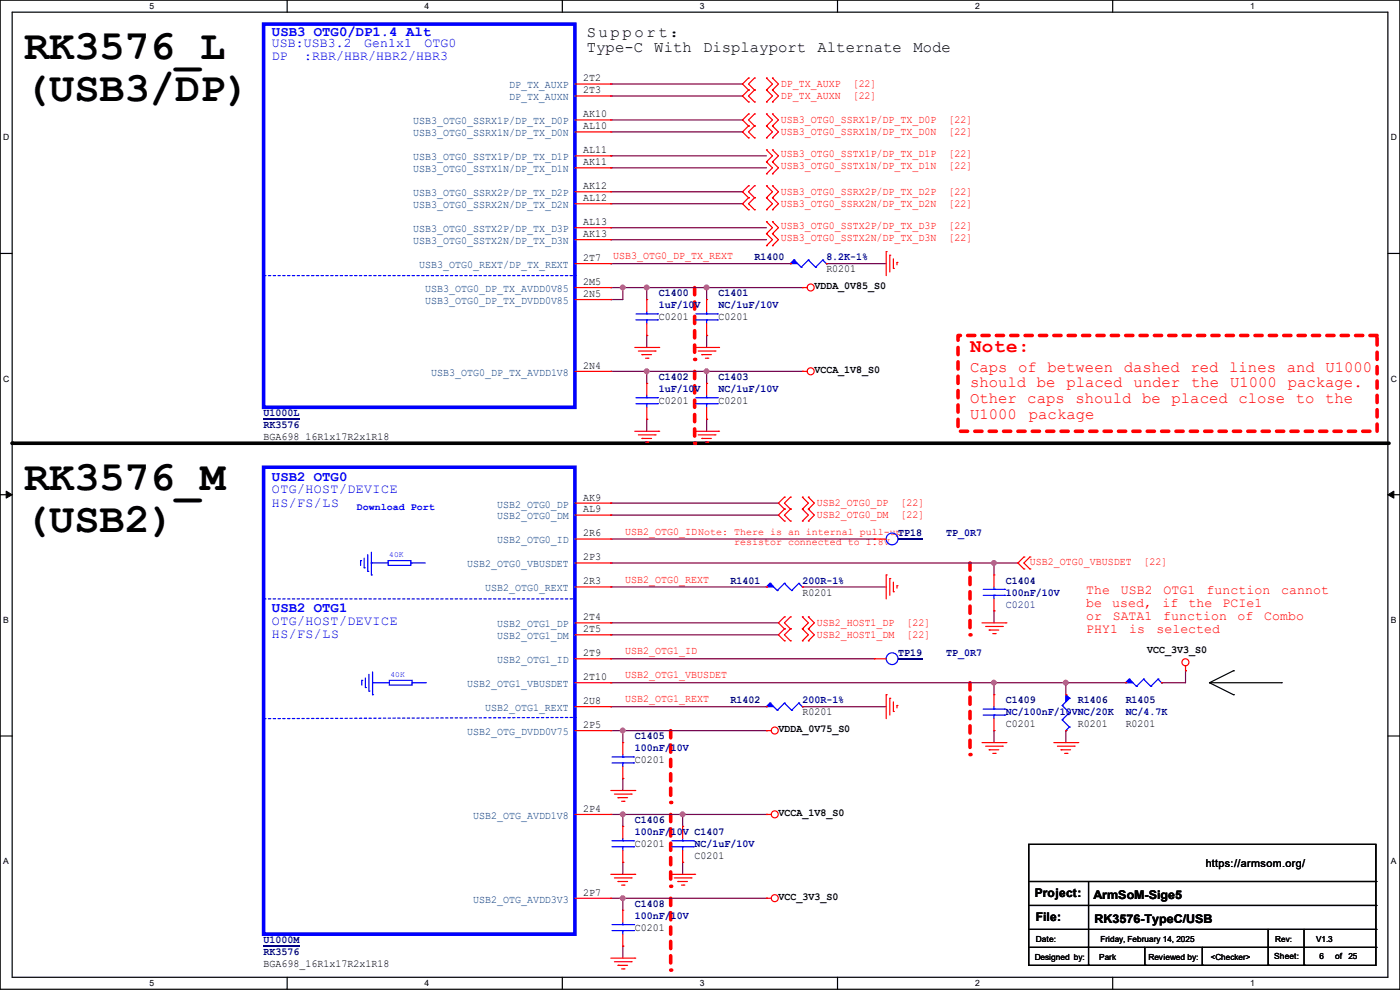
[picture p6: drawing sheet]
<svg xmlns="http://www.w3.org/2000/svg" width="297mm" height="210mm" viewBox="0 0 297 210" stroke-linecap="round" stroke-linejoin="round" font-family="sans-serif">
<g fill="none" stroke="#000" stroke-width=".25">
<path d="M0 0h297v209.8h-297zM2.6 2.6h291.8v204.7h-291.8zM60.9 0v2.6M119.3 0v2.6M177.7 0v2.6M236.1 0v2.6M0 53.8h2.6M294.4 53.8h2.6M0 104.9h2.6M294.4 104.9h2.6M0 156.1h2.6M294.4 156.1h2.6"/>
<path d="M60.9 207.3v2.5M119.3 207.3v2.5M177.7 207.3v2.5M236.1 207.3v2.5"/>
</g>
<path d="M1.3 104.2l1.3 .7-1.3 .8zM294.4 104.9l1.3-.7v1.5z" fill="#000"/>
<path d="M1.3 104.2l1.3 .7-1.3 .8zM294.4 104.9l1.3-.7v1.5z" fill="none" stroke="#000" stroke-width=".21"/>
<path d="M2.6 94h292.1" fill="none" stroke="#000" stroke-width=".76"/>
<circle cx="2.6" cy="94" r=".38" fill="#000"/>
<path d="M205.8 119.4v15.3" fill="none" stroke="#f00" stroke-width=".76" stroke-dasharray="1.5 1.5"/>
<circle cx="205.8" cy="134.7" r=".38" fill="#f00" stroke-dasharray="1.5 1.5"/>
<path d="M142.3 155v15.2" fill="none" stroke="#f00" stroke-width=".76" stroke-dasharray="1.5 1.5"/>
<circle cx="142.3" cy="170.2" r=".38" fill="#f00" stroke-dasharray="1.5 1.5"/>
<path d="M142.3 172.8v15.2" fill="none" stroke="#f00" stroke-width=".76" stroke-dasharray="1.5 1.5"/>
<circle cx="142.3" cy="188" r=".38" fill="#f00" stroke-dasharray="1.5 1.5"/>
<path d="M142.3 190.5v15.3" fill="none" stroke="#f00" stroke-width=".76" stroke-dasharray="1.5 1.5"/>
<circle cx="142.3" cy="205.8" r=".38" fill="#f00" stroke-dasharray="1.5 1.5"/>
<path d="M147.4 61v15.2" fill="none" stroke="#f00" stroke-width=".76" stroke-dasharray="1.5 1.5"/>
<circle cx="147.4" cy="76.2" r=".38" fill="#f00" stroke-dasharray="1.5 1.5"/>
<path d="M147.4 78.8v15.2" fill="none" stroke="#f00" stroke-width=".76" stroke-dasharray="1.5 1.5"/>
<circle cx="147.4" cy="94" r=".38" fill="#f00" stroke-dasharray="1.5 1.5"/>
<path d="M205.8 144.8v15.3" fill="none" stroke="#f00" stroke-width=".76" stroke-dasharray="1.5 1.5"/>
<circle cx="205.8" cy="160.1" r=".38" fill="#f00" stroke-dasharray="1.5 1.5"/>
<path d="M203.2 71.2h88.9v20.3h-88.9z" fill="none" stroke="#f00" stroke-width=".76" stroke-dasharray="1.5 1.5"/>
<path d="M256.6 144.8h15.2M256.6 144.8l5.1 2.6M261.7 142.3h.1M261.7 147.4h.1M261.7 142.3l-5.1 2.5M271.8 144.8h.1" fill="none" stroke="#000" stroke-width=".25"/>
<path d="M129.6 106.7h.1M129.6 109.3h.1M129.6 119.4h.1M129.6 106.7h35.5M129.6 109.3h35.5M129.6 114.3h55.9M129.6 119.4h81.3M185.5 114.3h.1" fill="none" stroke="#800040" stroke-width=".25"/>
<circle cx="210.8" cy="119.4" r=".49" fill="#f0f"/>
<circle cx="210.8" cy="119.4" r=".49" fill="none" stroke="#f0f" stroke-width=".25"/>
<path d="M129.6 124.5h.1M129.6 132.1h.1M129.6 134.7h.1M129.6 139.7h.1M129.6 124.5h33M129.6 132.1h35.5M129.6 134.7h35.5M129.6 139.7h55.9M129.6 144.8h.1M129.6 144.8h81.3" fill="none" stroke="#800040" stroke-width=".25"/>
<circle cx="210.8" cy="144.8" r=".49" fill="#f0f"/>
<circle cx="210.8" cy="144.8" r=".49" fill="none" stroke="#f0f" stroke-width=".25"/>
<path d="M129.6 149.9h.1M129.6 149.9h33M129.6 155h2.5M132.1 155h.1M129.6 172.8h2.5M132.1 172.8h.1" fill="none" stroke="#800040" stroke-width=".25"/>
<circle cx="132.1" cy="172.7" r=".49" fill="#f0f"/>
<circle cx="132.1" cy="172.7" r=".49" fill="none" stroke="#f0f" stroke-width=".25"/>
<g fill="none" stroke="#800040" stroke-width=".25">
<path d="M129.6 17.8h.1M129.6 17.8h27.9M129.6 20.4h.1M129.6 33.1h.1M129.6 35.6h.1M129.6 20.4h27.9M129.6 25.4h27.9M129.6 28h27.9M129.6 33.1h33M129.6 35.6h33M157.5 25.4h.1M157.5 28h.1"/>
<path d="M129.6 48.3h.1M129.6 50.8h.1M129.6 55.9h.1M129.6 40.7h27.9M129.6 43.2h27.9M129.6 48.3h33M129.6 50.8h33M129.6 55.9h38.1M157.5 40.7h.1M157.5 43.2h.1M175.3 55.9h.1M175.3 55.9h12.7"/>
<path d="M129.6 61h.1M129.6 78.8h.1M129.6 61h7.6M129.6 78.8h7.6M132.1 61h.1M137.2 61h.1M137.2 61v2.5M149.9 61h20.3M170.2 61h.1M129.6 190.5h2.5M132.1 190.5h.1"/>
</g>
<circle cx="149.9" cy="61" r=".49" fill="#f0f"/>
<circle cx="149.9" cy="61" r=".49" fill="none" stroke="#f0f" stroke-width=".25"/>
<path d="M137.2 71.2h.1M137.2 78.8h.1M137.2 71.2v2.5M137.2 78.8v2.5M137.2 78.8h12.7" fill="none" stroke="#800040" stroke-width=".25"/>
<circle cx="137.2" cy="78.8" r=".49" fill="#f0f"/>
<circle cx="137.2" cy="78.8" r=".49" fill="none" stroke="#f0f" stroke-width=".25"/>
<path d="M149.9 78.8h20.3M170.2 78.8h.1" fill="none" stroke="#800040" stroke-width=".25"/>
<circle cx="149.9" cy="78.8" r=".49" fill="#f0f"/>
<circle cx="149.9" cy="78.8" r=".49" fill="none" stroke="#f0f" stroke-width=".25"/>
<path d="M137.2 88.9h.1M137.2 88.9v2.6M170.2 124.5h.1M170.2 124.5h17.8M132.1 155h.1M132.1 155v2.5M132.1 155h30.5M162.6 155h.1M170.2 149.9h.1M170.2 149.9h17.8" fill="none" stroke="#800040" stroke-width=".25"/>
<circle cx="132.1" cy="155" r=".49" fill="#f0f"/>
<circle cx="132.1" cy="155" r=".49" fill="none" stroke="#f0f" stroke-width=".25"/>
<path d="M132.1 165.1h.1M132.1 172.8h.1M132.1 165.1v2.6M132.1 172.8v2.5M132.1 172.8h30.5M162.6 172.8h.1" fill="none" stroke="#800040" stroke-width=".25"/>
<circle cx="144.8" cy="172.7" r=".49" fill="#f0f"/>
<circle cx="144.8" cy="172.7" r=".49" fill="none" stroke="#f0f" stroke-width=".25"/>
<path d="M132.1 182.9h.1M132.1 182.9v2.6M132.1 190.5h30.5M162.6 190.5h.1" fill="none" stroke="#800040" stroke-width=".25"/>
<circle cx="132.1" cy="190.5" r=".49" fill="#f0f"/>
<circle cx="132.1" cy="190.5" r=".49" fill="none" stroke="#f0f" stroke-width=".25"/>
<path d="M137.2 61h.1M137.2 61h12.7M132.1 190.5h.1M132.1 190.5v2.6M132.1 200.7h.1M132.1 200.7v2.5" fill="none" stroke="#800040" stroke-width=".25"/>
<circle cx="137.2" cy="61" r=".49" fill="#f0f"/>
<circle cx="137.2" cy="61" r=".49" fill="none" stroke="#f0f" stroke-width=".25"/>
<path d="M129.6 63.5h.1M132.1 61h.1M132.1 61v2.5h-2.5" fill="none" stroke="#800040" stroke-width=".25"/>
<circle cx="132.1" cy="61" r=".49" fill="#f0f"/>
<circle cx="132.1" cy="61" r=".49" fill="none" stroke="#f0f" stroke-width=".25"/>
<g fill="none" stroke="#800040" stroke-width=".25">
<path d="M149.9 61h.1M149.9 71.2h.1M149.9 78.8h.1M149.9 61v2.5M149.9 71.2v2.5M149.9 78.8v2.5M149.9 88.9h.1M149.9 88.9v2.6M210.9 144.8h15.2M226.1 144.8h.1M144.8 172.8h.1M144.8 172.8v2.5"/>
<path d="M144.8 182.9h.1M144.8 182.9v2.6"/>
</g>
<circle cx="226.1" cy="144.8" r=".49" fill="#f0f"/>
<circle cx="226.1" cy="144.8" r=".49" fill="none" stroke="#f0f" stroke-width=".25"/>
<g fill="none" stroke="#800040" stroke-width=".25">
<path d="M210.9 119.4h.1M210.9 119.4v2.6M210.9 119.4h5M215.9 119.4h.1M210.9 129.6h.1M210.9 129.6v2.5M210.9 155h.1M210.9 144.8h.1M210.9 144.8v2.6M210.9 155v2.5M226.1 144.8h.1M226.1 155h.1"/>
<path d="M226.1 144.8v2.6M226.1 155v2.5M226.1 144.8h12.7M246.4 144.8h.1M251.5 142.3h.1M251.5 142.3v2.5h-5.1"/>
</g>
<g fill="none" stroke="#f00" stroke-width=".25">
<path d="M158.8 16.6h.1M158.8 19.1h.1M158.8 16.6l-1.3 1.2 1.3 1.3M158.8 19.1l-1.3 1.3 1.3 1.2M160.1 19.1h.1M160.1 16.6h.1M160.1 16.6l-1.3 1.2 1.3 1.3M160.1 19.1l-1.3 1.3 1.3 1.2M162.6 19.1h.1M162.6 16.6h.1M162.6 16.6l1.3 1.2-1.3 1.3M162.6 19.1l1.3 1.3-1.3 1.2"/>
<path d="M163.9 19.1h.1M163.9 16.6h.1M163.9 16.6l1.2 1.2-1.2 1.3M163.9 19.1l1.2 1.3-1.2 1.2M158.8 21.6h.1M158.8 24.2h.1M158.8 26.7h.1M158.8 29.3h.1M158.8 39.4h.1M158.8 39.4l-1.3 1.3 1.3 1.3M158.8 24.2l-1.3 1.2 1.3 1.3M158.8 26.7l-1.3 1.3 1.3 1.3"/>
<path d="M160.1 21.6h.1M160.1 26.7h.1M160.1 24.2h.1M160.1 29.3h.1M160.1 39.4h.1M160.1 39.4l-1.3 1.3 1.3 1.3M160.1 24.2l-1.3 1.2 1.3 1.3M160.1 26.7l-1.3 1.3 1.3 1.3M162.6 34.3h.1M162.6 31.8h.1M162.6 36.9h.1M162.6 21.6h.1"/>
<path d="M162.6 26.7h.1M162.6 24.2h.1M162.6 29.3h.1M162.6 39.4h.1M162.6 31.8l1.3 1.3-1.3 1.2M162.6 34.3l1.3 1.3-1.3 1.3M162.6 24.2l1.3 1.2-1.3 1.3M162.6 26.7l1.3 1.3-1.3 1.3M162.6 39.4l1.3 1.3-1.3 1.3M163.9 34.3h.1M163.9 31.8h.1M163.9 36.9h.1"/>
<path d="M163.9 21.6h.1M163.9 26.7h.1M163.9 24.2h.1M163.9 29.3h.1M163.9 39.4h.1M163.9 31.8l1.2 1.3-1.2 1.2M163.9 34.3l1.2 1.3-1.2 1.3M163.9 24.2l1.2 1.2-1.2 1.3M163.9 26.7l1.2 1.3-1.2 1.3M163.9 39.4l1.2 1.3-1.2 1.3M158.8 42h.1M158.8 44.5h.1"/>
<path d="M158.8 42l-1.3 1.2 1.3 1.3M160.1 42h.1M160.1 44.5h.1M160.1 42l-1.3 1.2 1.3 1.3M162.6 49.6h.1M162.6 47h.1M162.6 52.1h.1M162.6 42h.1M162.6 44.5h.1M162.6 47l1.3 1.3-1.3 1.3M162.6 49.6l1.3 1.2-1.3 1.3M162.6 42l1.3 1.2-1.3 1.3"/>
<path d="M163.9 49.6h.1M163.9 47h.1M163.9 52.1h.1M163.9 42h.1M163.9 44.5h.1M163.9 47l1.2 1.3-1.2 1.3M163.9 49.6l1.2 1.2-1.2 1.3M163.9 42l1.2 1.2-1.2 1.3M188 53.4h.1M188 53.4v5.1M188.8 54.1h.1M188.8 54.1v3.6"/>
<path d="M189.5 56.9h.1M189.5 54.9v2M190.3 55.7h.1M190.3 55.7v.5M134.7 73.7h5M135.4 74.5h3.6M136.2 75.2h.1M136.2 75.2h2M136.9 76h.6M137.5 76h.1M139 74.5h.1M139.7 73.7h.1"/>
<path d="M147.4 73.7h5M148.1 74.5h3.6M148.9 75.2h.1M148.9 75.2h2M149.6 76h.6M150.2 76h.1M151.7 74.5h.1M152.4 73.7h.1M170.2 78.8h.1M170.2 61h.1M170.2 78.8h1M170.2 61h1"/>
<path d="M134.7 91.5h5M135.4 92.2h3.6M136.2 93h.1M136.2 93h2M136.9 93.8h.6M137.5 93.8h.1M139 92.2h.1M139.7 91.5h.1M147.4 91.5h5M148.1 92.2h3.6M148.9 93h.1M148.9 93h2"/>
<path d="M149.6 93.8h.6M150.2 93.8h.1M151.7 92.2h.1M152.4 91.5h.1M122 106.7h7.6M122 109.3h7.6M122 114.3h7.6M122 119.4h7.6M129.6 106.7h.1M129.6 109.3h.1M129.6 114.3h.1M129.6 119.4h.1"/>
<path d="M166.4 105.5h.1M166.4 108h.1M166.4 110.5h.1M166.4 105.5l-1.3 1.2 1.3 1.3M166.4 108l-1.3 1.3 1.3 1.2M167.7 108h.1M167.7 105.5h.1M167.7 110.5h.1M167.7 105.5l-1.3 1.2 1.3 1.3M167.7 108l-1.3 1.3 1.3 1.2M170.2 108h.1M170.2 105.5h.1"/>
<path d="M170.2 110.5h.1M170.2 105.5l1.3 1.2-1.3 1.3M170.2 108l1.3 1.3-1.3 1.2M171.5 108h.1M171.5 105.5h.1M171.5 110.5h.1M171.5 105.5l1.3 1.2-1.3 1.3M171.5 108l1.3 1.3-1.3 1.2M217.2 118.2h.1M217.2 118.2l-1.3 1.2 1.3 1.3M218.5 118.2h.1M218.5 118.2l-1.3 1.2 1.3 1.3"/>
<path d="M122 132.1h7.6M122 124.5h7.6M122 134.7h7.6M122 139.7h7.6M129.6 124.5h.1M129.6 132.1h.1M129.6 134.7h.1M129.6 139.7h.1M166.4 130.9h.1M166.4 133.4h.1M166.4 135.9h.1M166.4 130.9l-1.3 1.2 1.3 1.3"/>
<path d="M166.4 133.4l-1.3 1.3 1.3 1.2M167.7 133.4h.1M167.7 130.9h.1M167.7 135.9h.1M167.7 130.9l-1.3 1.2 1.3 1.3M167.7 133.4l-1.3 1.3 1.3 1.2M170.2 133.4h.1M170.2 130.9h.1M170.2 135.9h.1M170.2 130.9l1.3 1.2-1.3 1.3M170.2 133.4l1.3 1.3-1.3 1.2M171.5 133.4h.1"/>
<path d="M171.5 130.9h.1M171.5 135.9h.1M171.5 130.9l1.3 1.2-1.3 1.3M171.5 133.4l1.3 1.3-1.3 1.2M188 122h.1M188 122v5M188.8 122.7h.1M188.8 122.7v3.6M189.5 125.5h.1M189.5 123.5v2M190.3 124.2h.1M190.3 124.2v.6"/>
<path d="M208.3 132.1h5.1M209.1 132.9h3.5M209.8 133.6h.1M209.8 133.6h2.1M210.6 134.4h.5M211.1 134.4h.1M212.6 132.9h.1M213.4 132.1h.1M217.2 120.7h.1M218.5 120.7h.1M122 155h7.6M122 144.8h7.6"/>
<path d="M122 149.9h7.6M129.6 144.8h.1M129.6 149.9h.1M129.6 155h.1M132.1 157.5h.1M132.1 157.5v2.6M162.6 155h.1M162.6 155h1M188 147.4h.1M188 147.4v5M188.8 148.1h.1M188.8 148.1v3.6"/>
<path d="M189.5 150.9h.1M189.5 148.9v2M190.3 149.6h.1M190.3 149.6v.6M208.3 157.5h5.1M209.1 158.3h3.5M209.8 159h.1M209.8 159h2.1M210.6 159.8h.5M211.1 159.8h.1M212.6 158.3h.1M213.4 157.5h.1"/>
<path d="M223.6 157.5h5M224.3 158.3h3.6M225.1 159h.1M225.1 159h2M225.8 159.8h.6M226.4 159.8h.1M227.9 158.3h.1M228.6 157.5h.1M251.5 142.3h.1M251.5 141.3v1M122 172.8h7.6M129.6 172.8h.1"/>
<path d="M129.6 167.7h5.1M130.3 168.4h3.6M131.1 169.2h.1M131.1 169.2h2M131.9 170h.5M132.1 165.1h.1M132.1 162.6v2.5M132.4 170h.1M133.9 168.4h.1M134.7 167.7h.1M162.6 172.8h.1M162.6 172.8h1"/>
<path d="M122 190.5h7.6M129.6 190.5h.1M129.6 185.5h5.1M130.3 186.2h3.6M131.1 187h.1M131.1 187h2M131.9 187.7h.5M132.4 187.7h.1M133.9 186.2h.1M134.7 185.5h.1M142.3 185.5h5.1M143 186.2h3.6"/>
<path d="M143.8 187h.1M143.8 187h2M144.6 187.7h.5M145.1 187.7h.1M146.6 186.2h.1M147.4 185.5h.1M162.6 190.5h.1M162.6 190.5h1M129.6 203.2h5.1M130.3 204h3.6M131.1 204.8h.1M131.1 204.8h2"/>
<path d="M131.9 205.5h.5M132.4 205.5h.1M133.9 204h.1M134.7 203.2h.1"/>
<circle cx="172" cy="78.8" r=".74"/>
<circle cx="172" cy="61" r=".74"/>
<circle cx="164.4" cy="155" r=".74"/>
<circle cx="251.5" cy="140.5" r=".74"/>
<circle cx="164.4" cy="172.7" r=".74"/>
<circle cx="164.4" cy="190.5" r=".74"/>
</g>
<g fill="none" stroke="#000" stroke-width=".25">
<path d="M218.2 179.1h73.7v25.7h-73.7zM218.2 187h73.7M218.2 192.1h73.7M218.2 197.1h73.7M230.9 187v17.8M269 197.1v7.7M276.6 197.1v7.7M291.9 187h.1M291.9 192.1h.1M291.9 197.1h.1M218.2 201h73.7M230.9 204.8h.1"/>
<path d="M242.9 204.8h.1M242.9 201v3.8M255.1 204.8h.1M255.1 201v3.8M269 204.8h.1M276.6 204.8h.1M291.9 201h.1"/>
</g>
<g fill="none" stroke="#00f" stroke-width=".25">
<path d="M76.5 118.9h.1M76.5 118.9v1M77.3 118.4v2M78 117.6v3.6M78.8 119.4h.1M78.8 119.4h3.5M78.8 117.1v4.9M82.3 118.9h4.9v1h-4.9zM87.2 119.4h.1M87.2 119.4h3M77.3 120.4h.1M78 121.2h.1"/>
<path d="M78.8 122h.1M76.8 144.3h.1M76.8 144.3v1M77.5 145.8h.1M77.5 143.8v2M78.3 146.6h.1M78.3 143v3.6M79 147.4h.1M79 144.8h.1M79 144.8h3.6M79 142.5v4.9M82.6 144.3h4.8v1h-4.8z"/>
<path d="M87.4 144.8h.1M87.4 144.8h3.1M225.3 149.6h.1M225.3 152.7h.1M225.3 149.6l1.6 1.6M225.3 152.7l1.6 1.5M226.1 155h.1M226.1 147.4l.8 .7M226.9 148.1h.1M226.9 151.2h.1M226.9 154.2h.1M226.9 148.1l-1.6 1.5"/>
<path d="M226.9 151.2l-1.6 1.5M226.9 154.2l-.8 .8M129.8 161.8h4.6M129.8 160.6h4.6M132.1 160.6h.1M132.1 161.8h.1M132.1 160.1v.5M132.1 161.8v.8M134.4 161.8h.1M134.4 160.6h.1"/>
</g>
<path d="M55.9 99.1h66.1v99.1h-66.1z" fill="none" stroke="#00f" stroke-width=".76"/>
<path d="M55.9 127h66.1M122 127h.1M55.9 152.4l66.1-.2M122 152.2h.1" fill="none" stroke="#00f" stroke-width=".25" stroke-dasharray=".5 .5"/>
<path d="M55.9 200.7h7.6" fill="none" stroke="#000080" stroke-width=".25"/>
<path d="M226.1 147.4l.8 .7-.8 .8z" fill="#00f"/>
<g fill="none" stroke="#00f" stroke-width=".25">
<path d="M134.9 67.9h4.6M134.9 66.6h4.6M137.2 66.6h.1M137.2 67.9h.1M137.2 66.1v.5M137.2 67.9v.7M139.5 67.9h.1M139.5 66.6h.1M147.6 67.9h4.6M147.6 66.6h4.6M149.9 66.6h.1M149.9 67.9h.1"/>
<path d="M149.9 66.1v.5M149.9 67.9v.7M152.2 67.9h.1M152.2 66.6h.1M163.4 149.1h.1M163.4 149.1l-.8 .8M163.4 149.1l1.5 1.6M164.9 150.7h.1M166.4 149.1h.1M166.4 149.1l-1.5 1.6M166.4 149.1l1.5 1.6M167.9 150.7h.1"/>
<path d="M169.5 149.1h.1M169.5 149.1l-1.6 1.6M169.5 149.1l.7 .8M170.2 149.9h.1M226.1 147.4l.8 .7-.8 .8zM142.5 179.6h4.6M142.5 178.4h4.6M144.8 178.4h.1M144.8 179.6h.1M144.8 177.8v.6M144.8 179.6v.8M147.1 179.6h.1"/>
<path d="M147.1 178.4h.1M129.8 197.4h4.6M129.8 196.1h4.6M132.1 196.1h.1M132.1 197.4h.1M132.1 195.6v.5M132.1 197.4v.8M134.4 197.4h.1M134.4 196.1h.1"/>
<circle cx="189.3" cy="114.3" r="1.25"/>
<circle cx="189.3" cy="139.7" r="1.25"/>
</g>
<g fill="none" stroke="#f00" stroke-width=".25">
<path d="M122 17.8h7.6M129.6 17.8h.1M122 20.4h7.6M122 25.4h7.6M122 28h7.6M122 33.1h7.6M122 35.6h7.6M129.6 20.4h.1M129.6 25.4h.1M129.6 28h.1M129.6 33.1h.1M129.6 35.6h.1"/>
<path d="M122 40.7h7.6M122 43.2h7.6M122 48.3h7.6M122 50.8h7.6M122 55.9h7.6M129.6 40.7h.1M129.6 43.2h.1M129.6 48.3h.1M129.6 50.8h.1M129.6 55.9h.1M122 61h7.6M122 63.5h7.6"/>
<path d="M122 78.8h7.6M129.6 61h.1M129.6 63.5h.1M129.6 78.8h.1M137.2 63.5h.1M137.2 71.2h.1M137.2 63.5v2.6M137.2 68.6v2.6M149.9 63.5h.1M149.9 71.2h.1M149.9 63.5v2.6M149.9 68.6v2.6"/>
<path d="M185.5 114.3h.1M185.5 114.3h2.5M185.5 139.7h.1M185.5 139.7h2.5M226.1 147.4h.1M226.1 155h.1M144.8 175.3h.1M144.8 175.3v2.5M132.1 193.1h.1M132.1 193.1v2.5M132.1 198.2v2.5M144.8 182.9h.1"/>
<path d="M144.8 180.4v2.5M132.1 200.7h.1"/>
</g>
<path d="M55.9 5.1h66.1v81.3h-66.1z" fill="none" stroke="#00f" stroke-width=".76"/>
<path d="M55.9 58.5h66.1M122 58.5h.1" fill="none" stroke="#00f" stroke-width=".25" stroke-dasharray=".5 .5"/>
<path d="M55.9 88.9h7.6M190.5 114.3h5.1M190.5 139.7h5.1" fill="none" stroke="#000080" stroke-width=".25"/>
<path d="M163.4 149.1l.7 .8h-1.5z" fill="#00f"/>
<g fill="none" stroke="#00f" stroke-width=".25">
<path d="M163.4 149.1l.7 .8h-1.5zM239.6 144.1h.1M239.6 144.1l-.8 .7M239.6 144.1l1.5 1.5M241.1 145.6h.1M242.6 144.1h.1M242.6 144.1l-1.5 1.5M242.6 144.1l1.5 1.5M244.1 145.6h.1M245.7 144.1h.1M245.7 144.1l-1.6 1.5M245.7 144.1l.7 .7"/>
<path d="M246.4 144.8h.1"/>
</g>
<path d="M162.6 149.9h.1M170.2 149.9h.1" fill="none" stroke="#f00" stroke-width=".25"/>
<path d="M238.8 144.8l.8-.7 .7 .7z" fill="#00f"/>
<g fill="none" stroke="#00f" stroke-width=".25">
<path d="M168.4 55.2h.1M168.4 55.2l-.7 .7M168.4 55.2l1.6 1.5M170 56.7h.1M171.5 55.2h.1M171.5 55.2l-1.5 1.5M171.5 55.2l1.5 1.5M173 56.7h.1M174.5 55.2h.1M174.5 55.2l-1.5 1.5M174.5 55.2l.8 .7M175.3 55.9h.1"/>
<path d="M134.9 85.6h4.6M134.9 84.4h4.6M137.2 84.4h.1M137.2 85.6h.1M137.2 83.9v.5M137.2 85.6v.8M139.5 85.6h.1M139.5 84.4h.1M238.8 144.8l.8-.7 .7 .7z"/>
</g>
<path d="M137.2 81.3h.1M137.2 88.9h.1M137.2 81.3v2.6M137.2 86.4v2.5M238.8 144.8h.1M246.4 144.8h.1" fill="none" stroke="#f00" stroke-width=".25"/>
<path d="M167.7 55.9l.7-.7 .8 .7z" fill="#00f"/>
<g fill="none" stroke="#00f" stroke-width=".25">
<path d="M167.7 55.9l.7-.7 .8 .7zM147.6 85.6h4.6M147.6 84.4h4.6M149.9 84.4h.1M149.9 85.6h.1M149.9 83.9v.5M149.9 85.6v.8M152.2 85.6h.1M152.2 84.4h.1M163.4 123.7h.1M163.4 123.7l-.8 .8M163.4 123.7l1.5 1.6"/>
<path d="M164.9 125.3h.1M166.4 123.7h.1M166.4 123.7l-1.5 1.6M166.4 123.7l1.5 1.6M167.9 125.3h.1M169.5 123.7h.1M169.5 123.7l-1.6 1.6M169.5 123.7l.7 .8M170.2 124.5h.1M129.8 179.6h4.6M129.8 178.4h4.6M132.1 178.4h.1"/>
<path d="M132.1 179.6h.1M132.1 177.8v.6M132.1 179.6v.8M134.4 179.6h.1M134.4 178.4h.1"/>
</g>
<path d="M167.7 55.9h.1M175.3 55.9h.1M149.9 81.3h.1M149.9 88.9h.1M149.9 81.3v2.6M149.9 86.4v2.5M132.1 175.3h.1M132.1 175.3v2.5M132.1 182.9h.1M132.1 180.4v2.5" fill="none" stroke="#f00" stroke-width=".25"/>
<path d="M163.4 123.7l.7 .8h-1.5z" fill="#00f"/>
<g fill="none" stroke="#00f" stroke-width=".25">
<path d="M163.4 123.7l.7 .8h-1.5zM208.6 126.3h4.5M208.6 125h4.5M210.9 125h.1M210.9 126.3h.1M210.9 124.5v.5M210.9 126.3v.7M213.1 126.3h.1M213.1 125h.1M208.6 151.7h4.5M208.6 150.4h4.5M210.9 150.4h.1"/>
<path d="M210.9 151.7h.1M210.9 149.9v.5M210.9 151.7v.7M213.1 151.7h.1M213.1 150.4h.1"/>
</g>
<path d="M162.6 124.5h.1M170.2 124.5h.1M210.9 122h.1M210.9 129.6h.1M210.9 122v2.5M210.9 127v2.6M210.9 147.4h.1M210.9 155h.1M210.9 147.4v2.5M210.9 152.4v2.6" fill="none" stroke="#f00" stroke-width=".25"/>
<circle cx="210.8" cy="119.4" r=".49" fill="#f0f"/>
<circle cx="210.8" cy="119.4" r=".49" fill="none" stroke="#f0f" stroke-width=".25"/>
<circle cx="210.8" cy="144.8" r=".49" fill="#f0f"/>
<circle cx="210.8" cy="144.8" r=".49" fill="none" stroke="#f0f" stroke-width=".25"/>
<circle cx="132.1" cy="172.7" r=".49" fill="#f0f"/>
<circle cx="132.1" cy="172.7" r=".49" fill="none" stroke="#f0f" stroke-width=".25"/>
<circle cx="149.9" cy="61" r=".49" fill="#f0f"/>
<circle cx="149.9" cy="61" r=".49" fill="none" stroke="#f0f" stroke-width=".25"/>
<circle cx="137.2" cy="78.8" r=".49" fill="#f0f"/>
<circle cx="137.2" cy="78.8" r=".49" fill="none" stroke="#f0f" stroke-width=".25"/>
<circle cx="149.9" cy="78.8" r=".49" fill="#f0f"/>
<circle cx="149.9" cy="78.8" r=".49" fill="none" stroke="#f0f" stroke-width=".25"/>
<circle cx="132.1" cy="155" r=".49" fill="#f0f"/>
<circle cx="132.1" cy="155" r=".49" fill="none" stroke="#f0f" stroke-width=".25"/>
<circle cx="144.8" cy="172.7" r=".49" fill="#f0f"/>
<circle cx="144.8" cy="172.7" r=".49" fill="none" stroke="#f0f" stroke-width=".25"/>
<circle cx="132.1" cy="190.5" r=".49" fill="#f0f"/>
<circle cx="132.1" cy="190.5" r=".49" fill="none" stroke="#f0f" stroke-width=".25"/>
<circle cx="137.2" cy="61" r=".49" fill="#f0f"/>
<circle cx="137.2" cy="61" r=".49" fill="none" stroke="#f0f" stroke-width=".25"/>
<circle cx="132.1" cy="61" r=".49" fill="#f0f"/>
<circle cx="132.1" cy="61" r=".49" fill="none" stroke="#f0f" stroke-width=".25"/>
<circle cx="226.1" cy="144.8" r=".49" fill="#f0f"/>
<circle cx="226.1" cy="144.8" r=".49" fill="none" stroke="#f0f" stroke-width=".25"/>
<g font-size="8.9">
<text x="5.1" y="12.5">RK3576_L</text>
<text x="5.1" y="21.4">(USB3/DP)</text>
<text x="5.1" y="104">RK3576_M</text>
<text x="5.1" y="112.9">(USB2)</text>
</g>
<text font-size="4.1" fill="#f00" x="205.8" y="74.6">Note:</text>
<g font-size="3.3">
<text x="124.5" y="7.7">Support：</text>
<text x="124.5" y="11">Type-C</text>
<text x="138.8" y="11">With</text>
<text x="149.1" y="11">Displayport</text>
<text x="173.4" y="11">Alternate</text>
<text x="193.8" y="11">Mode</text>
</g>
<g font-size="3.3" fill="#f00">
<text x="205.8" y="78.9">Caps of between dashed red lines and U1000</text>
<text x="205.8" y="82.2">should be placed under the U1000 package.</text>
<text x="205.8" y="85.5">Other caps should be placed close to the</text>
<text x="205.8" y="88.8">U1000</text>
<text x="218.3" y="88.8">package</text>
</g>
<g font-size="3" fill="#00f">
<text x="57.7" y="7.6">USB3 OTG0/DP1.4 Alt</text>
<text x="57.7" y="102.1">USB2 OTG0</text>
<text x="57.7" y="129.8">USB2 OTG1</text>
</g>
<g font-size="2.8" fill="#00f">
<text x="57.7" y="9.9">USB:USB3.2</text>
<text x="77.3" y="9.9">Gen1x1</text>
<text x="90" y="9.9">OTG0</text>
<text x="57.7" y="12.7">DP</text>
<text x="64.6" y="12.7">:RBR/HBR/HBR2/HBR3</text>
<text x="57.7" y="104.6">OTG/HOST/DEVICE</text>
<text x="57.7" y="107.4">HS/FS/LS</text>
<text x="57.7" y="132.6">OTG/HOST/DEVICE</text>
<text x="57.7" y="135.4">HS/FS/LS</text>
</g>
<g font-size="2.8" fill="#f00">
<text x="230.4" y="126">The</text>
<text x="237.8" y="126">USB2</text>
<text x="246.8" y="126">OTG1</text>
<text x="255.9" y="126">function</text>
<text x="271.8" y="126">cannot</text>
<text x="230.4" y="128.8">be</text>
<text x="230.4" y="131.6">or</text>
<text x="236" y="128.8">used,</text>
<text x="236.1" y="131.6">SATA1</text>
<text x="246.6" y="128.8">if</text>
<text x="246.8" y="131.6">function</text>
<text x="252.1" y="128.8">the</text>
<text x="259.4" y="128.8">PCIe1</text>
<text x="262.6" y="131.6">of</text>
<text x="268.2" y="131.6">Combo</text>
<text x="230.4" y="134.4">PHY1</text>
<text x="239.6" y="134.4">is</text>
<text x="245.3" y="134.4">selected</text>
</g>
<g font-size="2.5">
<text x="219.5" y="190.4">Project:</text>
<text x="231.9" y="190.6">ArmSoM-Sige5</text>
<text x="219.8" y="195.5">File:</text>
<text x="232.2" y="195.7">RK3576-TypeC/USB</text>
</g>
<g font-size="2.3">
<text x="123.7" y="17.3">2T2</text>
<text x="123.7" y="19.8">2T3</text>
<text x="123.7" y="24.9">AK10</text>
<text x="123.7" y="27.4">AL10</text>
<text x="123.7" y="32.5">AL11</text>
<text x="123.7" y="35.1">AK11</text>
<text x="123.7" y="40.1">AK12</text>
<text x="123.7" y="42.7">AL12</text>
<text x="123.7" y="47.8">AL13</text>
<text x="123.7" y="50.3">AK13</text>
<text x="123.7" y="55.4">2T7</text>
<text x="175.3" y="57.8">R0201</text>
<text x="123.7" y="60.5">2M5</text>
<text x="123.7" y="63">2N5</text>
<text x="172.8" y="61.3">VDDA_0V85_S0</text>
<text x="139.7" y="67.9">C0201</text>
<text x="152.4" y="67.9">C0201</text>
<text x="123.7" y="78.2">2N4</text>
<text x="172.8" y="79.1">VCCA_1V8_S0</text>
<text x="139.7" y="85.7">C0201</text>
<text x="152.4" y="85.7">C0201</text>
<text x="55.9" y="93.3">BGA698_16R1x17R2x1R18</text>
<text x="123.7" y="106.2">AK9</text>
<text x="123.7" y="108.7">AL9</text>
<text x="123.7" y="113.8">2R6</text>
<text x="123.7" y="118.9">2P3</text>
<text x="123.7" y="124">2R3</text>
<text x="123.7" y="131.6">2T4</text>
<text x="170.2" y="126.4">R0201</text>
<text x="123.7" y="134.1">2T5</text>
<text x="123.7" y="139.2">2T9</text>
<text x="243.4" y="138.6">VCC_3V3_S0</text>
<text x="123.7" y="144.3">2T10</text>
<text x="123.7" y="149.4">2U8</text>
<text x="123.7" y="154.4">2P5</text>
<text x="165.1" y="155.3">VDDA_0V75_S0</text>
<text x="170.2" y="151.8">R0201</text>
<text x="213.4" y="154.3">C0201</text>
<text x="228.6" y="154.3">R0201</text>
<text x="238.8" y="154.3">R0201</text>
<text x="134.7" y="161.9">C0201</text>
<text x="123.7" y="172.2">2P4</text>
<text x="165.1" y="173.1">VCCA_1V8_S0</text>
<text x="134.7" y="179.7">C0201</text>
<text x="147.4" y="182.2">C0201</text>
<text x="255.8" y="184">https://armsom.org/</text>
<text x="123.7" y="190">2P7</text>
<text x="165.1" y="190.9">VCC_3V3_S0</text>
<text x="134.7" y="197.5">C0201</text>
<text x="55.9" y="205.1">BGA698_16R1x17R2x1R18</text>
</g>
<g font-size="2.3" fill="#004080">
<text x="108" y="18.8">DP_TX_AUXP</text>
<text x="108" y="21.3">DP_TX_AUXN</text>
<text x="87.7" y="26.4">USB3_OTG0_SSRX1P/DP_TX_D0P</text>
<text x="87.7" y="28.9">USB3_OTG0_SSRX1N/DP_TX_D0N</text>
<text x="87.7" y="34">USB3_OTG0_SSTX1P/DP_TX_D1P</text>
<text x="87.7" y="36.5">USB3_OTG0_SSTX1N/DP_TX_D1N</text>
<text x="87.7" y="41.6">USB3_OTG0_SSRX2P/DP_TX_D2P</text>
<text x="87.7" y="44.2">USB3_OTG0_SSRX2N/DP_TX_D2N</text>
<text x="87.7" y="49.2">USB3_OTG0_SSTX2P/DP_TX_D3P</text>
<text x="87.7" y="51.8">USB3_OTG0_SSTX2N/DP_TX_D3N</text>
<text x="88.9" y="56.9">USB3_OTG0_REXT/DP_TX_REXT</text>
<text x="90.2" y="61.9">USB3_OTG0_DP_TX_AVDD0V85</text>
<text x="90.2" y="64.5">USB3_OTG0_DP_TX_DVDD0V85</text>
<text x="91.5" y="79.7">USB3_OTG0_DP_TX_AVDD1V8</text>
<text x="105.5" y="107.7">USB2_OTG0_DP</text>
<text x="105.5" y="110.2">USB2_OTG0_DM</text>
<text x="105.5" y="115.3">USB2_OTG0_ID</text>
<text x="99.1" y="120.4">USB2_OTG0_VBUSDET</text>
<text x="102.9" y="125.4">USB2_OTG0_REXT</text>
<text x="105.5" y="133.1">USB2_OTG1_DP</text>
<text x="105.5" y="135.6">USB2_OTG1_DM</text>
<text x="105.5" y="140.7">USB2_OTG1_ID</text>
<text x="99.1" y="145.8">USB2_OTG1_VBUSDET</text>
<text x="99.1" y="155.9">USB2_OTG_DVDD0V75</text>
<text x="102.9" y="150.8">USB2_OTG1_REXT</text>
<text x="100.4" y="173.7">USB2_OTG_AVDD1V8</text>
<text x="100.4" y="191.5">USB2_OTG_AVDD3V3</text>
</g>
<g font-size="2.3" fill="#f00">
<text x="165.7" y="18.4">DP_TX_AUXP</text>
<text x="165.7" y="21">DP_TX_AUXN</text>
<text x="180.9" y="18.4">[22]</text>
<text x="180.9" y="21">[22]</text>
<text x="165.7" y="26">USB3_OTG0_SSRX1P/DP_TX_D0P</text>
<text x="165.7" y="28.6">USB3_OTG0_SSRX1N/DP_TX_D0N</text>
<text x="201.2" y="26">[22]</text>
<text x="201.2" y="28.6">[22]</text>
<text x="165.7" y="33.4">USB3_OTG0_SSTX1P/DP_TX_D1P</text>
<text x="165.7" y="35.9">USB3_OTG0_SSTX1N/DP_TX_D1N</text>
<text x="201.2" y="33.4">[22]</text>
<text x="201.2" y="35.9">[22]</text>
<text x="165.7" y="41.3">USB3_OTG0_SSRX2P/DP_TX_D2P</text>
<text x="201.2" y="41.3">[22]</text>
<text x="165.7" y="43.8">USB3_OTG0_SSRX2N/DP_TX_D2N</text>
<text x="201.2" y="43.8">[22]</text>
<text x="165.7" y="48.6">USB3_OTG0_SSTX2P/DP_TX_D3P</text>
<text x="165.7" y="51.2">USB3_OTG0_SSTX2N/DP_TX_D3N</text>
<text x="201.2" y="48.6">[22]</text>
<text x="201.2" y="51.2">[22]</text>
<text x="130.1" y="55">USB3_OTG0_DP_TX_REXT</text>
<text x="173.3" y="107.3">USB2_OTG0_DP</text>
<text x="191.1" y="107.3">[22]</text>
<text x="132.6" y="113.4">USB2_OTG0_IDNote: There is an internal pull-upTP18</text>
<text x="173.3" y="109.9">USB2_OTG0_DM</text>
<text x="191.1" y="109.9">[22]</text>
<text x="218.5" y="119.8">USB2_OTG0_VBUSDET</text>
<text x="242.6" y="119.8">[22]</text>
<text x="132.6" y="123.6">USB2_OTG0_REXT</text>
<text x="173.3" y="132.7">USB2_HOST1_DP</text>
<text x="173.3" y="135.3">USB2_HOST1_DM</text>
<text x="192.3" y="132.7">[22]</text>
<text x="192.3" y="135.3">[22]</text>
<text x="132.6" y="138.8">USB2_OTG1_ID</text>
<text x="132.6" y="143.9">USB2_OTG1_VBUSDET</text>
<text x="132.6" y="149">USB2_OTG1_REXT</text>
</g>
<g font-size="2.3" fill="#000080">
<text x="160.1" y="55.2">R1400</text>
<text x="139.7" y="62.9">C1400</text>
<text x="152.4" y="62.9">C1401</text>
<text x="139.7" y="80.6">C1402</text>
<text x="152.4" y="80.6">C1403</text>
<text x="55.9" y="88.3">U1000L</text>
<text x="55.9" y="90.8">RK3576</text>
<text x="155" y="123.8">R1401</text>
<text x="213.4" y="123.8">C1404</text>
<text x="213.4" y="128.9">C0201</text>
<text x="190.5" y="139.1">TP19</text>
<text x="155" y="149.2">R1402</text>
<text x="213.4" y="149.2">C1409</text>
<text x="228.6" y="149.2">R1406</text>
<text x="238.8" y="149.2">R1405</text>
<text x="134.7" y="156.8">C1405</text>
<text x="134.7" y="174.6">C1406</text>
<text x="134.7" y="192.4">C1408</text>
<text x="55.9" y="202.6">RK3576</text>
<text x="55.9" y="200">U1000M</text>
</g>
<g font-size="2.3" fill="#0000a0">
<text x="175.3" y="55.2">8.2K-1%</text>
<text x="139.7" y="65.4">1uF/10</text>
<text x="147.4" y="65.4">V</text>
<text x="152.4" y="65.4">NC/1uF/10V</text>
<text x="139.7" y="83.2">1uF/10</text>
<text x="147.4" y="83.2">V</text>
<text x="152.4" y="83.2">NC/1uF/10V</text>
<text x="200.7" y="113.7">TP_0R7</text>
<text x="170.2" y="123.8">200R-1%</text>
<text x="213.4" y="126.4">100nF/10V</text>
<text x="200.7" y="139.1">TP_0R7</text>
<text x="170.2" y="149.2">200R-1%</text>
<text x="213.4" y="151.8">NC/100nF/10VNC/20K</text>
<text x="238.8" y="151.8">NC/4.7K</text>
<text x="134.7" y="159.4">100nF/</text>
<text x="142.3" y="159.4">10V</text>
<text x="134.7" y="177.2">100nF/</text>
<text x="142.3" y="177.2">10</text>
<text x="144.8" y="177.2">V C1407</text>
<text x="147.4" y="179.7">NC/1uF/10V</text>
<text x="134.7" y="194.9">100nF/</text>
<text x="142.3" y="194.9">10V</text>
</g>
<text font-size="2.1" fill="#00f" x="75.7" y="108.2">Download Port</text>
<text font-size="2.1" fill="#f00" x="155.7" y="115.6">resistor connected to 1.8V</text>
<g font-size="1.8">
<text x="31.7" y="1.9">5</text>
<text x="90.1" y="1.9">4</text>
<text x="148.5" y="1.9">3</text>
<text x="206.8" y="1.9">2</text>
<text x="265.2" y="1.9">1</text>
<text x=".7" y="29.8">D</text>
<text x="295.1" y="29.8">D</text>
<text x=".7" y="80.9">C</text>
<text x="295.1" y="80.9">C</text>
<text x=".7" y="132.1">B</text>
<text x="295.1" y="132.1">B</text>
<text x=".7" y="183.3">A</text>
<text x="295.1" y="183.3">A</text>
<text x="219.5" y="203.6">Designed by:</text>
<text x="219.8" y="199.8">Date:</text>
<text x="233.2" y="203.6">Park</text>
<text x="233.5" y="199.8">Friday, February 14, 2025</text>
<text x="243.6" y="203.6">Reviewed by:</text>
<text x="256.8" y="203.6">&lt;Checker&gt;</text>
<text x="270.3" y="203.3">Sheet:</text>
<text x="279.2" y="199.8">V1.3</text>
<text x="280" y="203.3">6</text>
<text x="283.3" y="203.3">of</text>
<text x="286" y="203.3">25</text>
<text x="31.7" y="209.2">5</text>
<text x="90.1" y="209.2">4</text>
<text x="148.5" y="209.2">3</text>
<text x="206.8" y="209.2">2</text>
<text x="265.2" y="209.2">1</text>
</g>
<g font-size="1.7" fill="#00f">
<text x="82.6" y="118.2">40K</text>
<text x="82.8" y="143.6">40K</text>
</g>
<text font-size="1.7" x="270.6" y="199.8">Rev:</text>
</svg>
